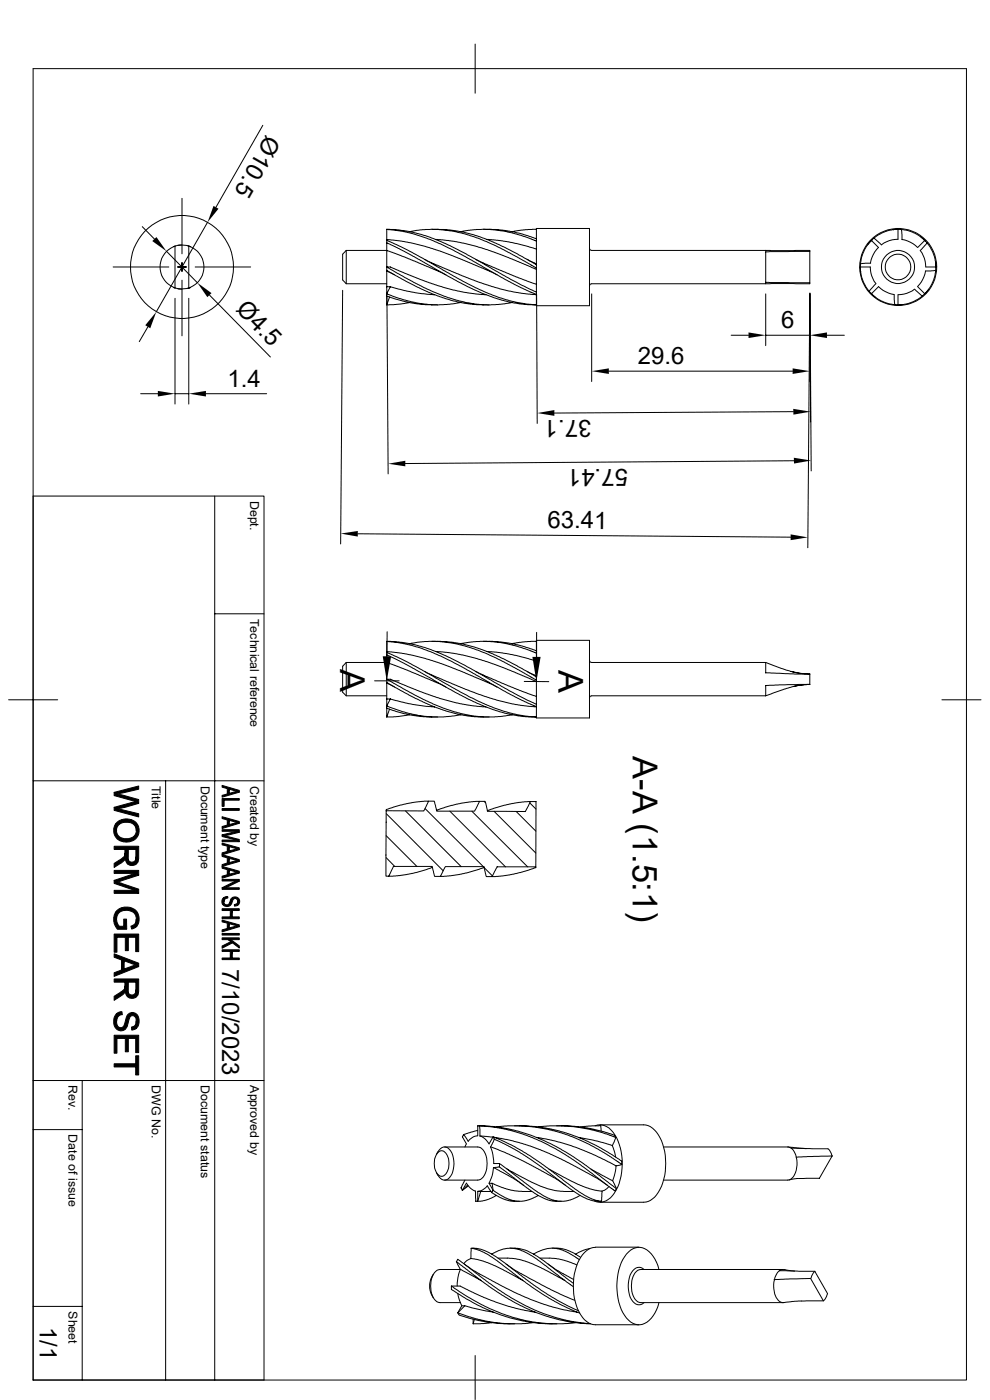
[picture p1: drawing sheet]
<svg xmlns="http://www.w3.org/2000/svg" width="210mm" height="297mm" viewBox="0 0 210 297" stroke-linecap="round" stroke-linejoin="round" font-family="sans-serif">
<g fill="none" stroke="#000" stroke-width=".21">
<path d="M7 14.6h198v278.2h-198zM100.8 9.4v10.4M55.8 26.6l-10 17.4M24 56.6h11.8M30.2 48.1l2.6 2.6M35.3 53.3l6.6 6.7M36.8 52.3l.3-.1v8.9l-.3-.1M36.8 52.3a4.7 4.7 0 0 0-2.5 6.1 4.7 4.7 0 0 0 6.1 2.6M36.8 52.3a5.2 5.2 0 0 1 3.2-.1v8.9M37.7 56.6h1.8M38.6 42.1v11.7M38.6 55.7v1.9"/>
<path d="M38.6 59.4v11.8M38.6 52h-.8M39.8 52.1l.6 .2M40 52.2l.4 .1M40.4 52.3a4.7 4.7 0 0 1 2.9 4.3 4.7 4.7 0 0 1-2.9 4.4M40.4 52.3h.1M41.4 56.6h11.8M44 47.2l-10.9 19M73.4 53.1l-.7 .8v5.5l.7 .8h8.6M73.4 53.1h8.6M73.4 53.1v7.1M82 48.7v2.1"/>
<path d="M82 57.5v3.3M82 57.4v.1M82 56.6v.8M82 53.1v3.5M82 51.5v1.6M82 51v.5M82 48.7l3.1 .3 2.3 .5 3.2 1 2.8 1.2 5.3 2.7 10.5 6 4.6 2.1 .2 27.3M82 48.7l2.5 .1 3.3 .5 2.5 .7 3.2 1.2 5.4 2.7 9.4 5.4 5.5 2.7M82 50.8l5 .7 4.8 1.2 5.7 2.1 8 3.5M82 56.6h.8l6.2 2.6 4.9 1.7 4.6 1.1 4.6 .5M82 53.1l5.9 2.3 6.7 2.9M82 51.5l5.8 2.9 9.2 5.3 5.2 2.5 2.7 1 3 .9 2.3 .4 3.6 .2"/>
<path d="M82 51l5.5 2.6 10.7 6 4.9 2.5 2.5 .9 3 .9 3.2 .6 2 .1M82 57.4l6.7 3.6 4.6 1.9 3 1 2.3 .4 2.5 .3 2.7 .1M82 56.6l7.9 4.4 4.4 1.9 2.5 .8 2.3 .5 3.3 .4h3.3l2.9-.4M82 57.5l1.7 .8M82 50.8v.2M86.9 49.1l2.7-.4h3.4l2.7 .3 2.9 .6 2.7 .9 3.8 1.6 4.6 2.4 4.1 2.4M90 55l8.1 3.5 6.1 2.2 4.9 1.3 4.7 .5M91.6 48.6l2.5 .1 2.5 .2 2 .4 3.3 .9 4.9 2.1 7 3.9M92.4 50.8l4.4 .5 5.5 1.3 5.5 2 6 2.5M97.7 49.1l3.4-.4 4.3 .1 4.2 .9 4.2 1.4M100.9 55l8.6 3.8 4.3 1.5M102.5 48.6l2.7 .1 2.3 .2 3.3 .8 3 1"/>
<path d="M103.3 50.8l4.6 .5 5.9 1.5M111.8 55l2 1M113.8 48.5h11.3v16.4h-11.3zM113.8 48.6l-2.3 .1-2.9 .4M125.1 52.7l.1 .3 .3 .1h46.3v7.1h-46.3l-.3 .1-.1 .4M171.8 53.3l-9.4 .1v6.5l9.4 .1M182.5 56.6h2.1l.3 1.9 .9 1.7M182.5 56.6l.3 2.4 .9 1.9 .7 .9M182.5 56.7l.1 1M182.5 56.4v.6M182.5 56v.6M184.7 55.8l-2.2 .2"/>
<path d="M184.9 51l-.8 .8M184.9 51l-.7 .7-.9 1.5-.5 1.3-.3 1.5M184.9 51l1.5 1.5-1.1 1.5-.6 1.8M185 50.8l-.4 .5M185.4 50.5l-.5 .5M190.5 48.6l.7 .1M190.5 48.6v2.2l-1.9 .3-1.6 .8-1.6-1.4M190.5 48.6l-1.1 .1M190.5 48.6l-2.3 .4-1.9 .9-.9 .6M190.8 48.6l-.6 .1M191.2 48.7l1.5 .2 1.3 .5 1.5 .9 .7 .7M191.2 48.7l.1 2.1"/>
<path d="M191.3 50.8l1.8 .6 1.5 1.1M195.4 50.3l.8 .7M195.9 50.8l.4 .3M196.2 51l.5 .5M196.2 51l-1.5 1.5M196.4 56.6h2.1M196.7 51.5l-1.5 1.6 .9 1.7 .3 1.8M196.7 51.5l.6 .9 .9 2 .3 2.3M198.5 55.6v1M198.5 56.3v.6M198.5 57.4l-.3 1.4-.5 1.4-.9 1.4-.6 .7M198.5 57.4l-2.2 .1-.6 1.8-1.1 1.5"/>
<path d="M198.5 56.6v.8M31.4 69.3l-1.9 3.2M37.1 63.3v22.4M37.8 61.3h.8M40 63.3v22.4M40.4 61l-.6 .2M40.4 61h.1M44.4 62.6l13 13.1M72.7 61.6l-.4 53.8M82 62.3v.5M82 62.8l5.2 1.5 2.4 .3 3.2 .1M82 62.3l3.7 1.3 3.7 .8 3.7 .3 2.2-.1 2.4-.4"/>
<path d="M82 60.8v1.5M82 62.8v1.9M82 60.8h.8M82.1 63l.2 37.5M82.6 63l-.6 1.7M82.8 60.8l5.3 1.3 4.1 .4M82.8 60.8l-.8 1.5M86.9 64.2l-2 .3-2.9 .2M125.5 62.4v18.5M129.2 78.7h38.9M155.1 71.1h3.7M162.4 62.4v10.9"/>
<path d="M162.4 71.1h9.4M171.8 62.4l-.4 53.8M171.8 62.2v18.7M171.8 62.2l.2 27.3M171.8 62.4l.3 37.5M175.4 71.1h3.7M184.4 61.8l.5 .5M184.7 62.2l.4 .4M184.7 62.2h.1M184.9 62.3l.8 .7M184.9 62.3l.7 .7 1.4 .9 1.3 .5 1.5 .2M185.8 60.2l-1.4 1.6"/>
<path d="M186.4 60.8l-1.5 1.5M186.4 60.8l1.5 1.1 1.8 .6M189.7 62.5l.1 2.1M189.8 64.6l.7 .1M190.5 62.6v2.1M190.9 64.6l-.6 .1M191.6 64.6l-1.1 .1M194 61.3l-1.6 .9-1.9 .3M194.1 61.4l1.6 1.4M194.7 60.8l1.5 1.5M195.7 62.8l-.9 .7-2 .8-2.3 .4M196.2 62.3l-.5 .5"/>
<path d="M196.4 62.1l-.4 .4M196.9 61.5l-.7 .8M29.8 83.5h3.7M37.1 83.5h2.9M43.7 83.5h12.9M168.3 87.3l-50.7 .3M168.4 97.7l-82.4 .6M7 105.2h49v187.6h-49M45.6 105.2v187.6M75.9 113.2l91.8 .8M45.6 130.2h10.4M82 138.9v1.6"/>
<path d="M82 138.4v.5M82 136.1v2.2M82 136.1l2.7 .3 2.6 .5 2.4 .7 3.7 1.5 4.3 2.2 10.6 6.1 5.5 2.5h-1.6l-2.8-.4-5.5-1.4-5.1-1.8-8.8-3.8M82 136.1l2.5 .1 2.7 .4 2.8 .7 3.5 1.3 5.2 2.6 9.4 5.4 5.7 2.8M82 138.3l4.1 .4 5.7 1.5 5.7 2 8 3.6M82 138.4l4.5 2.1 11.2 6.3 5.2 2.6 3.4 1.3 2.5 .7 2.7 .5 2.3 .2h-2.3l-3.2-.5-2.3-.6-3.3-1.2-5.2-2.4-9.7-5.5-5.8-3M82 138.3v.1M82.1 134v5.2M86.9 136.6l2.3-.4 3.1-.1 3.2 .3 3.1 .6 2.7 .9 3.8 1.6 5 2.7 3.7 2.1M91.6 136.1l4.5 .2 2 .3 3.8 1.1 4.9 2 7 3.9M92.4 138.2l4.4 .5 4.5 1 5.5 1.9 7 3M97.7 136.6l4.2-.5 3.5 .1 4.4 .9 4 1.5"/>
<path d="M102.5 136.1h2.8l2.5 .3 3.5 .8 2.5 .9M103.3 138.2l4.6 .5 3.8 .9 2.1 .7M113.8 135.8h11.3v16.5h-11.3zM113.8 136.1h-2.5l-2.7 .5M113.8 134.2v5.2M1.8 148.5h10.4M73.4 140.5v7.1M73.4 140.5l-.7 .9v5.5l.7 .7h8.6M73.4 140.5h8.6M79.5 144.4h5.2M82 144.9v3.4M82 144.8v.1"/>
<path d="M82 144.1v.7M82 140.5v3.6M82 149.8v.4M82 140.5l6.1 2.4 6.5 2.9M82 144.8l6.2 3.4 5.7 2.4 3.4 1 1.8 .3 2.3 .2h2.4M82 144.1l7.7 4.2 4.4 1.9 2.3 .8 3.7 .8 2.5 .3 3.5-.1 2.5-.4M82 144.1h1l6.2 2.6 4.1 1.5 4.4 1.1 5.4 .7M82 150.2l1.9 .7 3.6 .9 2.3 .3h3M82 149.8l4.7 1.5 3.4 .7 4 .1 3.6-.5M82 144.9l1.7 .9M82 148.3v1.5M82 150.2v1.9"/>
<path d="M82 148.3h.8M82.6 150.5l-.6 1.6M82.8 148.3l4.7 1.1 4.7 .6M82.8 148.3l-.8 1.5M86.9 151.6l-2.4 .4-2.5 .1M100.9 142.5l8.3 3.5 4.6 1.7M111.2 144.6h5.2M111.8 142.5l2 .9M125.1 140.1l.1 .3 .3 .1h36.9M162.4 140.5v2.2l9.4 .3M162.4 147.6h-36.9l-.3 .1-.1 .4M162.4 140.5l5.4 2"/>
<path d="M167.8 142.5l2 .4 2 .1M171.8 145.2l-9.4 .3v2.1M171.8 143v2.2M171.8 145.2l-3.4 .4M171.8 145.2l-2.2 .2-1.6 .3-5.6 1.9M199.8 148.5h8.3M7 165.7h49M35.1 165.7v127.1M81.9 177.3l6.5 6.5M82 172.6l12 12.1M86 172l11.8 11.9M90.2 171.5l12.3 12.4"/>
<path d="M90.9 170l-2.6 .1-2 .4-3.8 1-.5 .2-.1 .3M95.4 172.1l11.8 11.8M100.1 172.1l11.8 11.8M101.7 170l-2.1 .1-2.8 .5-4.2 1.3M102.7 170l.3 .3M104.8 172.1l8.9 8.9M109.5 172.2l4.2 4.1M112.4 170.3l1.3 1.4M112.5 170.1h-1.7l-2.6 .5-4.8 1.4M81.9 181.9l1.8 1.9M91.7 184l-4.2 1.3-2.7 .5-2.3 .1M102.7 184l-4.9 1.5-2.2 .3-2.2 .1"/>
<path d="M102.7 184.1l1.8 1.7M113.7 183.9h-8.2l-1.1 2.1h-1.2l-.5-2.1h-8.2l-1.1 2h-1.2l-.5-2.1h-8.2l-1 2.1h-.6v-13.9h8l1-2h1.2l.5 2.1h8.1l1-2.1h1.2l.5 2.1 8.1 .1 1-2.1h1.2v14l-4.8 1.4-2.3 .3-2.2 .2M7 239.6h10.4M7 229.2h49M17.4 229.2v63.6M101.3 239.8l-2.9 .9M101.3 238.8l2.3 .1 4.3 .6 4.1 1.1 3.3 1.3 3.7 1.9 2.7 1.6 2.7 1.9 6.4 4.8M101.3 238.8h.5M101.3 238.8v2.1M101.8 238.8v2.2M101.8 238.8l3.4 .4 3 .6 3.6 1.1 3 1.2 3.1 1.6 4.1 2.6 8.5 6.4 .3-.6M109.1 238.8h2.5l2.9 .3 2.4 .4 3.2 .9 3.2 1.1 2.6 1.2 5.3 3.2a.84 .84 0 0 1 .7 .8v.4l-3.2-2.2-3.8-2.2-3.4-1.5-2.5-.9-2.9-.7-4.2-.7-4.2-.1-2.4 .3"/>
<path d="M118.1 238.8h2.4l3.4 .4 5.8 1.4a.98 .98 0 0 1 .9 .7l-1.9-.7-2.8-.8-3.6-.7-2.8-.3h-2.9l-2.5 .3M123.1 239.1l4.3-.3 .2 1.1M126.2 238.8a3.4 3.4 0 0 1 4.2 1.9 12.6 12.6 0 0 1-.1 12.5 3.3 3.3 0 0 1-4.2 1.6M127.3 238.6h9.2a4.3 4.3 0 0 1 3.5 2.7 12.6 12.6 0 0 1-.7 12.2l-.4 .5a3.4 3.4 0 0 1-2.4 1.1h-9.2M92.6 248.8l.3 .5M92.9 244.3l-.3 .6M92.9 244.3a1.44 1.44 0 0 1 1.3-1 1.44 1.44 0 0 1 1.4 .9 5.1 5.1 0 0 1-.5 5.9 1.39 1.39 0 0 1-2.2-.8M93 244.4a1.09 1.09 0 0 1 1.8 .6 3.8 3.8 0 0 1-.7 4.5 1.65 1.65 0 0 1-1.9-1.7 3.6 3.6 0 0 1 .8-3.4zM94.3 243.3h7a2.51 2.51 0 0 1 2 2.4 4.5 4.5 0 0 1-1.3 4.5l-.7 .2h-7M98.1 252.5l.8-1.5 .9 1.1 1.1 .6M98.4 240.7l.9 1.4M98.4 240.7l-.3 .5 .8 1.5"/>
<path d="M98.6 250.4h.1M98.6 250.4l-.3 .7a1.05 1.05 0 0 0-.2 1.4M98.9 242.7l-.3 .6M99.2 251.4l-1.1 1.1M99.3 251.6l-1.2 .9M100.8 252.7l.1 2.1h.4M101.3 241l-1 .3-1 .8M101.8 241l1.1 .6 .9 1.1M101.8 241l2.8 .3M102 252.8l-.7 2M103.4 251.6l.9 1.4M103.4 251.5l-1 .9-1.1 .3"/>
<path d="M103.8 251l.8 1.5M103.8 251h.6M104.1 243.3l.5 1.7 .1 1.8h1.3M104.1 243.3l3.1 1.2 4.3 2.1 6.1 3.3 2.4 1.6M104.1 252.8h-2.8v2M104.3 253l2.8 1.5 1.5 .3h1.6M104.4 251l2.2 1 1.9 .5 1.5 .2 2.8 .1M104.4 251l.2 1.5M104.6 241.2l3.8 1.7 4.2 2.4 4.2 3 5.2 4 2.2 1.4 2 .9 1.4 .2M104.6 252.5l2.7 1.7 2.3 .6 2.1-.1 2.5-1.1M104.6 241.2l.3 .5M104.6 241.2l-.8 1.5"/>
<path d="M104.6 252.5l-.3 .5M104.7 247.7l-.3 1.8-.6 1.5M104.7 247.7l4.1 2.2 2.3 1.6M104.9 241.7l-.8 1.6M104.9 241.7l4.2 2.1 3 1.9 3.5 2.4 4.7 3.7 3 1.9 2.3 1 2 .1M104.9 241.3l5.3 1.1 2.3 .7 3.9 1.5 8.1 4.2 2.2 1.2 2.2 1.5M105.3 253.6l-2.3 1-1.7 .2M105.9 247.6l-1.2 .1M105.9 247.6l5.6 4.2 2.6 1.8 2.5 1.1 .9 .1h1.6M106 246.8l-.1 .8M106 246.8l8.1 6.2 2.6 1.4 1.7 .4h1.3l1.2-.2 2.2-1M107.6 248l5.2 2.8 3.3 1.4 2.8 .5 2.8 .1"/>
<path d="M113.8 241.3l3.8 .7 3.6 1.1 4.2 1.6 4.1 2a2.15 2.15 0 0 0 2.4 .4M116.5 248l6.2 3.3 2.3 .9 2.3 .4a.44 .44 0 0 1 .4 .3 .44 .44 0 0 1 0 .5l-.1 1.4M122.7 241.3l4.1 .8 3.1 .9 .7-1.7M125.3 248l4.7 2.5M129.2 251.7l-1 .8-.5 .2M129.9 243l.7 2.5M130 250.5l.8 1.6M130.7 247.3l-.1 1.2-.6 2M140.8 243.3h26.5l.6 .3M167.2 243.3l3.9 .4M167.9 243.6a4.9 4.9 0 0 1 .1 6.3l-.3 .3-.6 .2h-26.3M167.9 243.6l6.6 .1a1.44 1.44 0 0 1 1.8 .9l.2 .6"/>
<path d="M176.5 245.2l-7.5 .3M176.5 245.2l-2.7 4.8h-4.8l-1.6 .3M7 277.2h10.4M91.6 274.8l.3 .5M91.6 270.9a4.1 4.1 0 0 0 0 3.8M91.9 270.3l-.3 .6M95.8 272.8h1.8l5 2.5 2.5 .9 4.4 1.4 4 .8M95.8 272.8v.8l3.1 1.9 3.5 1.9 4 1.6 2.4 .7 3.6 .8 3.4 .3h2.3M95.8 272.8l4.1 2.7a34.2 34.2 0 0 0 22.2 5.1M96.8 267.7l.9 1.6M96.8 267.7l.3-.5 8.6 6.4 3 1.9 4.7 2.4 1.8 .7 3.9 1.3 2.2 .4 3.8 .5M96.8 267.7l7.7 5.7 3.4 2.2 3.6 1.9 4.3 1.7 2.8 .8 4.3 .7 2.4 .1"/>
<path d="M97.1 274.4l.4 1.4 .5 1.2M97.1 278.5l3.9 1.3 4 .8 2.8 .2h2.8l2.6-.2M97.1 278.5l.3 .5 .3 .1 3.9 1.1 4 .6h3.6M97.7 269.3h-4.4a2.51 2.51 0 0 0-1.9 2.4 4.5 4.5 0 0 0 1.3 4.5l.6 .2h4.4M97.7 269.3l-.5 1.7-.2 1.8M97.7 269.3l4.3 2.4M98.5 268.2l3.2 2.1 4.9 2.6 4.7 2.3 5.9 2.1 5.2 1.1M98.6 277l-1.5 1.5M98.6 277l6 1.4M98.6 277h-.6l-.9 1.5M99.9 267l-.8 .4-.7 .7M99.9 264.8l1.9 .5 1.7 .8 1.9 1.3 6.2 4.8 3.8 2.6 3.4 1.9 4.1 1.9"/>
<path d="M99.9 264.8v2.2l2.6 .5 1.8 .7 6.6 3.5M99.9 264.8l2 .2 2.5 1.1 3.3 2.3 7 5.3 3.6 2.2 4.4 2.1M100.4 279.9v.9M100.6 280l-.2 .8M104.3 266.1l1.4-.8 1.9-.5h1.3l1.3 .3 1.6 .8 2.2 1.3 7.6 5.8M105.7 266.9h2M107.4 268.2l2.2 1.5 5.2 2.8 4 2 3.1 1.3M107.6 266.9l2.4 .3 2.7 .8 2.7 1.2 4.4 2.5M108.2 264.8l2 .1 1.6 .4 1.4 .7 2.2 1.5 6.2 4.7M113.2 266.1l1.5-.8 1.4-.4 1.8-.1 2 .6 3 1.8M114.6 266.9l3.9 .2 1.8 .4 2.1 .9M116.3 268.2l1.5 1.1 3.9 2.1"/>
<path d="M117.1 264.8h1.8l1.2 .3 1.7 .8 1.3 .8M125.1 264.9l-1.3 .3-1.7 .9M126.3 264.6h9.3M126.3 264.6a4.3 4.3 0 0 0-3.4 2.7 12.6 12.6 0 0 0 .7 12.2l.4 .5a3.4 3.4 0 0 0 2.3 1.1h9.3M136.6 269.3a1.63 1.63 0 0 0-2.7 .7 5.9 5.9 0 0 0 .6 6.4 1.43 1.43 0 0 0 2.1 0M139.8 269.3a5.5 5.5 0 0 0-4-4.7 4 4 0 0 0-3.7 2.6 12.8 12.8 0 0 0 .4 11.9 3.2 3.2 0 0 0 5.2 1l1.2-1.5 .9-2.2M164.2 271.5l7.8-.3 2.7 4.8M165.3 269.6l7.5 .1 2.8 4.7-.6 1.2-.3 .4M166.1 269.3h-30.2a2.51 2.51 0 0 0-1.9 2.4 4.5 4.5 0 0 0 1.3 4.5l.6 .2h30.2M166.3 269.3l2.3 .4M166.3 269.4a1.67 1.67 0 0 0-1.8 1.3 5.3 5.3 0 0 0 .6 5.2l.3 .2a3.3 3.3 0 0 0 2.5 0l6.8-.1M172.9 269.7l-.4 .4-.5 1.1"/>
<path d="M100.8 287.6v9.3M104.3 280.6l-3.9 .2"/>
<circle cx="38.6" cy="56.6" r="10.9"/>
<circle cx="190.5" cy="56.6" r="2.71"/>
<circle cx="190.5" cy="56.6" r="3.5"/>
<circle cx="190.5" cy="56.6" r="8.2"/>
</g>
<g fill="#000" stroke="#000" stroke-width=".21">
<path d="M24.8 174.5a3.1 3.1 0 0 1 4.2 .1l-.1 1.6a2.07 2.07 0 0 0-2.9-1.7 1.63 1.63 0 0 0-1.3 1.7l-.1-1.5z" fill-rule="evenodd"/>
<path d="M24.2 168.1l5.2-1.3v.6l-4.5 1z" fill-rule="evenodd"/>
<path d="M24.2 168.1l.7 .3 4.5 1.2v.8l-.6-.4-4.6-1.2z" fill-rule="evenodd"/>
<path d="M24.2 171.3l4.5-1.3 .7 .4-4 1.1-.5 .1z" fill-rule="evenodd"/>
<path d="M24.2 171.3l.9 .3 4.3 1v.7l-5.2-1.4z" fill-rule="evenodd"/>
<path d="M24.6 174.7l.1 1.5a1.99 1.99 0 0 0 2.9 1.6 1.63 1.63 0 0 0 1.3-1.6l.1-1.6a2.49 2.49 0 0 1 .1 3 2.49 2.49 0 0 1-2.7 1 2.42 2.42 0 0 1-1.8-3.9z" fill-rule="evenodd"/>
<path d="M47.1 171.5h3.7v.4h-3.7z" fill-rule="evenodd"/>
<path d="M47.1 169.4h3.7v.4h-3.3v1.3h-.4z" fill-rule="evenodd"/>
<path d="M47.1 178.2h3.1l.6 .4h-3.7z" fill-rule="evenodd"/>
<path d="M47.1 176h3.7v.6l-.6-.2h-3.1z" fill-rule="evenodd"/>
<path d="M47.1 166.6l3.7 1.1v.4l-2.2-.7-.4 1v-1.1l-1.1-.3z" fill-rule="evenodd"/>
<path d="M47.1 168.7l1.1-.3 .4-1v.9l1.7-.4 .5 .2-3.7 1z" fill-rule="evenodd"/>
<path d="M47.1 173.3l3.7 1v.4l-2.2-.7-.4 1v-1.1l-1.1-.2z" fill-rule="evenodd"/>
<path d="M47.1 175.3l1.1-.3 .4-1v.9l1.8-.4 .4 .2-3.7 1.1z" fill-rule="evenodd"/>
<path d="M47.1 177.1l3.7 1v.5l-.6-.4-3.1-.7z" fill-rule="evenodd"/>
<path d="M47.1 177.1l3.1-.7 .6 .2-3.1 .7z" fill-rule="evenodd"/>
<path d="M24.2 183.2l1.1-.7a1.81 1.81 0 0 0 1.2-1.5l.1 1.2-.3 .4-2.1 1.4z" fill-rule="evenodd"/>
<path d="M24.6 193.4l.1-.1 .1 2.1 .5 1.1h.9v-1.5h.6l.1 2.1h-2a3 3 0 0 1-.3-3.7z" fill-rule="evenodd"/>
<path d="M27.1 180.2v1.5a.9 .9 0 0 0 .8 1.2 .9 .9 0 0 0 .9-1.1v1.6l-.6 .2h-.5l-.5-.2z" fill-rule="evenodd"/>
<path d="M28.9 195l-.1 1.7-.9 .4-.1-.6a1.34 1.34 0 0 0 1.1-1.5z" fill-rule="evenodd"/>
<path d="M24.2 179.5h5.2v2.6l-.2 .9-.4 .3v-3.1h-1.7v3.1l-.5-1-.1-2.1h-2.3z" fill-rule="evenodd"/>
<path d="M24.2 186.8l5.2 1.8v.9l-.8-.6-4.4-1.5z" fill-rule="evenodd"/>
<path d="M24.2 186.8l4.5-1.5 .7 .4-4.4 1.4z" fill-rule="evenodd"/>
<path d="M24.2 188.9h4.4l.8 .6h-5.2z" fill-rule="evenodd"/>
<path d="M24.2 184.7h5.2v1l-.7-.4h-4.5z" fill-rule="evenodd"/>
<path d="M24.8 193.1a2.91 2.91 0 0 1 4.5 .8 2.52 2.52 0 0 1-.4 2.7v-1.6a2.1 2.1 0 0 0-3.1-1.7 1.72 1.72 0 0 0-1.1 1.7v-1.7z" fill-rule="evenodd"/>
<path d="M47.1 198h3.7v.4h-3.7z" fill-rule="evenodd"/>
<path d="M47.5 190.4l.8-.2v.3a.87 .87 0 0 0-.8 .8z" fill-rule="evenodd"/>
<path d="M49.7 191.9l.5-.2 .2-.4v.8l-.7 .1z" fill-rule="evenodd"/>
<path d="M47.1 188.3h3.7v.4h-3.7z" fill-rule="evenodd"/>
<path d="M47.1 186.6h3.7v.3h-3.7z" fill-rule="evenodd"/>
<path d="M47.1 188.3l2.9-1.4h.8l-2.9 1.4z" fill-rule="evenodd"/>
<path d="M47.1 194.5h1.8l.4-1.3v1.3h1.5v.4h-3.7z" fill-rule="evenodd"/>
<path d="M47.1 192.8h3.7v.4h-1.5l-.4 1.3v-1.3h-1.8z" fill-rule="evenodd"/>
<path d="M47.1 199h3.7v.3h-3.7z" fill-rule="evenodd"/>
<path d="M47.1 178.9l3.7 1v.4l-2.2-.7-.4 1v-1.1l-1.1-.3z" fill-rule="evenodd"/>
<path d="M47.1 180.9l1.1-.3 .4-1v.9l1.8-.5 .4 .3-3.7 1.1z" fill-rule="evenodd"/>
<path d="M47.1 181.3l3.7 1.1v.4l-.5-.3-1.7-.4-.4 1v-1.1l-1.1-.3z" fill-rule="evenodd"/>
<path d="M47.1 183.4l1.1-.3 .4-1v.9l1.7-.5 .5 .3-3.7 1z" fill-rule="evenodd"/>
<path d="M47.1 183.8l3.7 1v.4l-2.2-.6-.4 1v-1.1l-1.1-.3z" fill-rule="evenodd"/>
<path d="M47.1 185.9l1.1-.3 .4-1v.9l1.8-.5 .4 .2-3.7 1.1z" fill-rule="evenodd"/>
<path d="M47.1 195.2l3.7 1v.4l-2.2-.6-.4 1v-1.2l-1.1-.2z" fill-rule="evenodd"/>
<path d="M47.1 197.3l1.1-.3 .4-1v.8l1.7-.4 .5 .2-3.7 1.1z" fill-rule="evenodd"/>
<path d="M47.4 190.5l.1 .8a.66 .66 0 0 0 .7 .7 .66 .66 0 0 0 .6-.7 1.01 1.01 0 0 1 1.5-.9 1.01 1.01 0 0 1 .1 1.7v-.8a.58 .58 0 0 0-.6-.7 .58 .58 0 0 0-.5 .7 1.1 1.1 0 0 1-1.6 1 1.1 1.1 0 0 1-.3-1.8z" fill-rule="evenodd"/>
<path d="M24.7 215.1l.5-.3 .7-.2 .1 .7a1.31 1.31 0 0 0-1.3 1.4z" fill-rule="evenodd"/>
<path d="M24.2 211.4l1.1-.7a1.66 1.66 0 0 0 1.2-1.5l.1 1.2-.3 .4-2.1 1.4z" fill-rule="evenodd"/>
<path d="M27.1 208.4v1.4a.89 .89 0 0 0 .8 1.3 .89 .89 0 0 0 .9-1.1v1.6l-.9 .2-.7-.3z" fill-rule="evenodd"/>
<path d="M28.9 216.6v1.6l-1 .3v-.6l.8-.3z" fill-rule="evenodd"/>
<path d="M24.2 198.2h5.2v3.7h-.6v-3.1h-1.6v2.9h-.6v-2.9h-1.8v3.2h-.6z" fill-rule="evenodd"/>
<path d="M24.2 202.4l5.2 1.9v.8l-.5-.4-2.6-.9-.5 2v-2.1l-1.6-.6z" fill-rule="evenodd"/>
<path d="M26.3 203.8v1.8l2.6-.9 .5 .4-5.2 2v-.7l1.6-.6z" fill-rule="evenodd"/>
<path d="M24.2 207.7h5.2v2.6l-.2 .9-.4 .3v-3.1h-1.7v3.1l-.5-1-.1-2.1h-2.3z" fill-rule="evenodd"/>
<path d="M24.7 215.1v1.6a.91 .91 0 0 0 .4 1.1 .91 .91 0 0 0 1.1-.1l.3-.6a2.95 2.95 0 0 1 1.1-2.2 1.51 1.51 0 0 1 1.9 1.8l-.2 .9-.4 .6v-1.6a.8 .8 0 0 0-.3-1 .8 .8 0 0 0-1 .2l-.3 .5a2.6 2.6 0 0 1-1.3 2.4 1.8 1.8 0 0 1-1.8-2.5z" fill-rule="evenodd"/>
<path d="M47.1 200.7l1.9-.9 .3 .2-2.2 1.2z" fill-rule="evenodd"/>
<path d="M48.4 199.3h.6l1.8 1.4v.4z" fill-rule="evenodd"/>
<path d="M47.1 203.2h1.8l.4-1.4v1.4h1.5v.4h-3.7z" fill-rule="evenodd"/>
<path d="M47.1 201.5h3.7v.3h-1.5l-.4 1.4v-1.4h-1.8z" fill-rule="evenodd"/>
<path d="M24.2 219.6h5.2v3.7h-.6v-3h-1.6v2.8h-.6v-2.8h-1.8v3.1h-.6z" fill-rule="evenodd"/>
<path d="M24.2 225.7h4.6v-1.7h.6v4h-.6v-1.6h-4.6z" fill-rule="evenodd"/>
</g>
<g fill="#000">
<path d="M32.3 51.1l.9-.8 2.1 3zM45.3 43.7l1.1 .6-2.4 2.9zM33.1 66.2l-1.2 3.4-1.1-.6zM41.9 60l3 2.2-.9 .8zM125.5 78.7l3.7-.6v1.2zM158.8 70.5l3.6 .6-3.6 .6zM168.1 78.1l3.7 .6-3.7 .6zM171.8 71.1l3.6-.6v1.2zM33.5 82.9l3.6 .6-3.6 .6zM40 83.5l3.7-.6v1.2zM82.3 98.4l3.7-.7v1.2zM114 87.6l3.6-.6v1.2z"/>
<path d="M168.3 86.7l3.7 .6-3.7 .7zM168.4 97.1l3.7 .6-3.7 .6zM72.3 113.2l3.6-.6v1.2zM167.7 113.4l3.7 .6-3.7 .6zM81.2 139.2h1.8l-1 5.2zM112.9 139.4h1.8l-.9 5.2z"/>
</g>
<g font-size="7.3">
<text x="72.2" y="142" transform="rotate(90 72.2 142)">A</text>
<text x="118.5" y="142.2" transform="rotate(90 118.5 142.2)">A</text>
<text x="134.2" y="160.5" transform="rotate(90 134.2 160.5)">A-A (1.5:1)</text>
</g>
<g font-size="5.1">
<text x="56.5" y="28.5" transform="rotate(120 56.5 28.5)">Ø10.5</text>
<text x="49.9" y="65.8" transform="rotate(46 49.9 65.8)">Ø4.5</text>
<text x="165.7" y="69.6">6</text>
<text x="135.3" y="77.2">29.6</text>
<text x="48.3" y="82">1.4</text>
<text x="125.5" y="89.1" transform="rotate(180 125.5 89.1)">37.1</text>
<text x="133.2" y="99.5" transform="rotate(180 133.2 99.5)">57.41</text>
<text x="116.1" y="112.1">63.41</text>
<text x="47.1" y="205.5" transform="rotate(90 47.1 205.5)">7/10/2023</text>
<text x="8.4" y="281.4" transform="rotate(90 8.4 281.4)">1/1</text>
</g>
<g font-size="2.6">
<text x="53.1" y="106.3" transform="rotate(90 53.1 106.3)">Dept.</text>
<text x="53.1" y="131.3" transform="rotate(90 53.1 131.3)">Technical reference</text>
<text x="32.2" y="166.7" transform="rotate(90 32.2 166.7)">Title</text>
<text x="42.6" y="166.7" transform="rotate(90 42.6 166.7)">Document type</text>
<text x="53.1" y="166.7" transform="rotate(90 53.1 166.7)">Created by</text>
<text x="14.5" y="230.2" transform="rotate(90 14.5 230.2)">Rev.</text>
<text x="32.2" y="230.2" transform="rotate(90 32.2 230.2)">DWG No.</text>
<text x="42.6" y="230.2" transform="rotate(90 42.6 230.2)">Document status</text>
<text x="53.1" y="230.2" transform="rotate(90 53.1 230.2)">Approved by</text>
<text x="14.5" y="240.7" transform="rotate(90 14.5 240.7)">Date of issue</text>
<text x="14.5" y="278.2" transform="rotate(90 14.5 278.2)">Sheet</text>
</g>
</svg>
